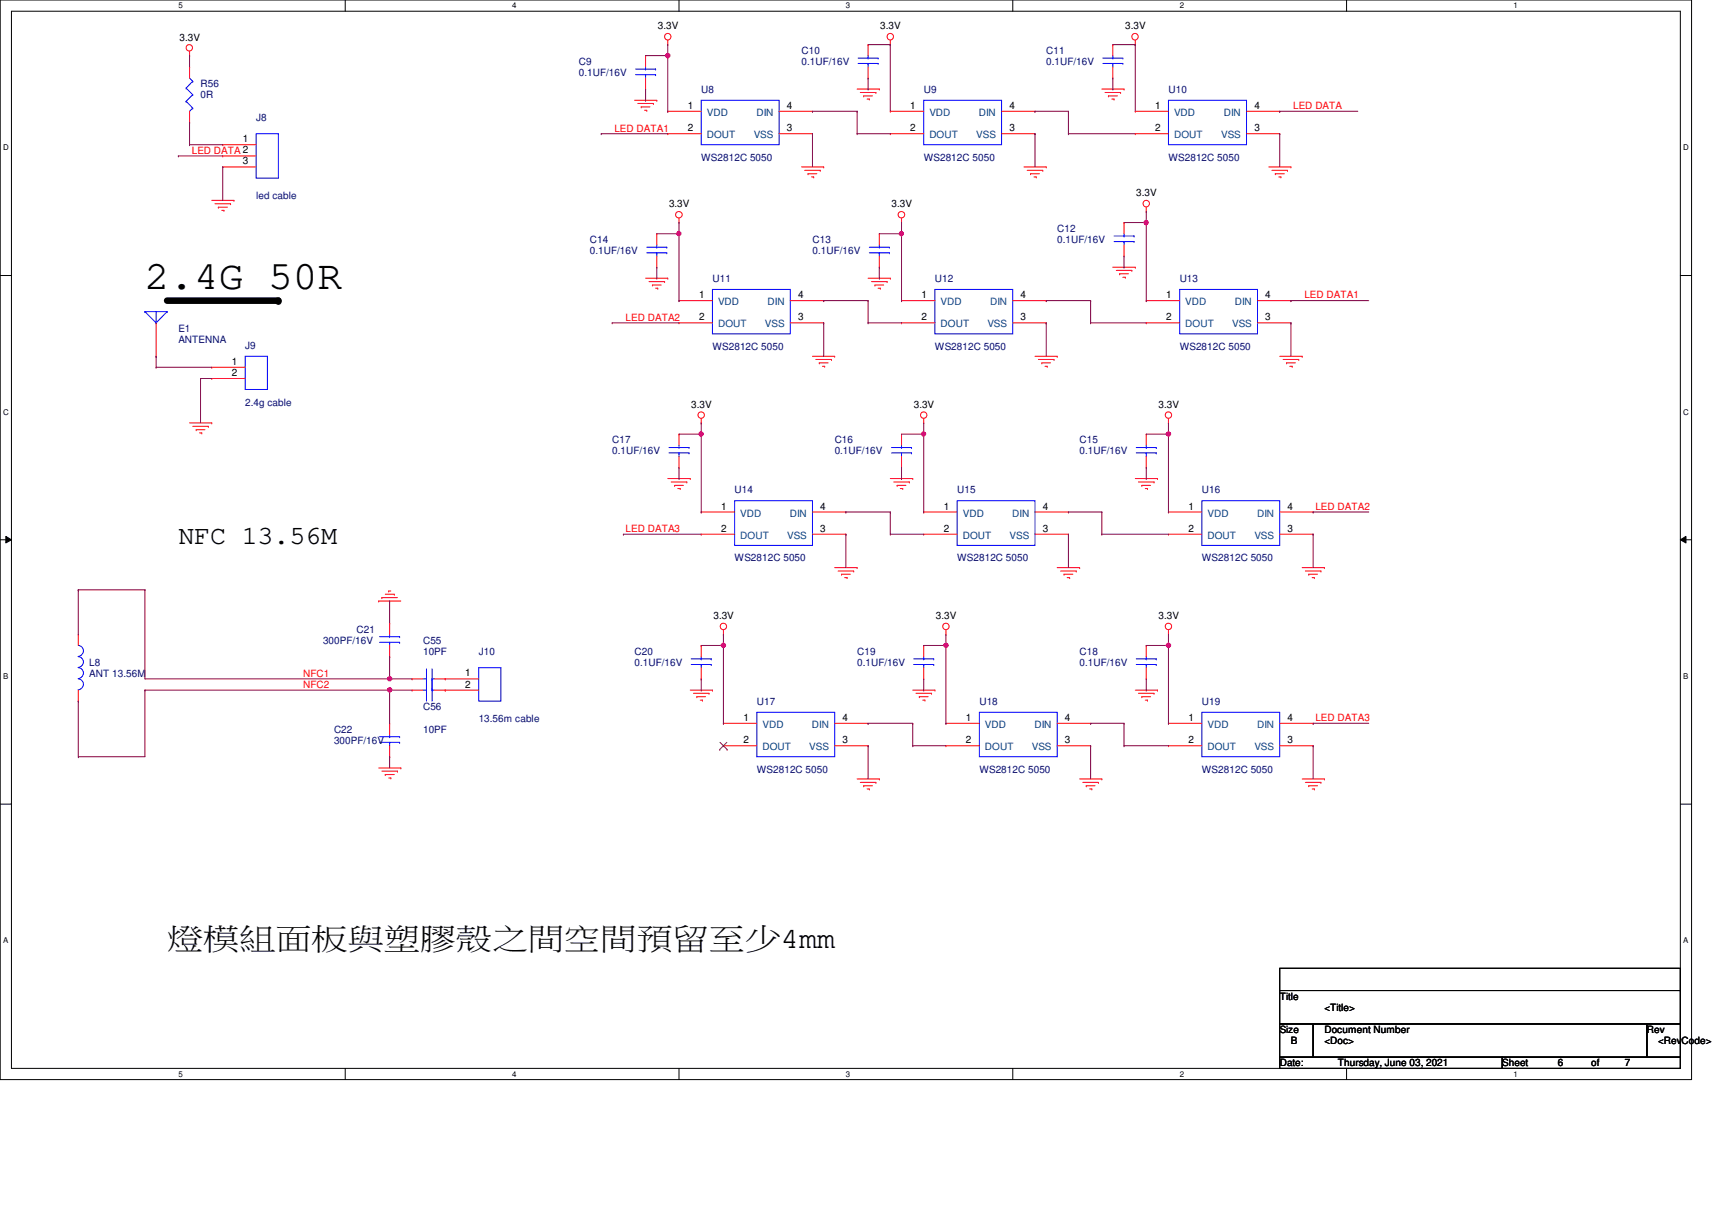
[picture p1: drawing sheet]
<svg xmlns="http://www.w3.org/2000/svg" width="297mm" height="210mm" viewBox="0 0 297 210" stroke-linecap="round" stroke-linejoin="round" font-family="sans-serif">
<path d="M0 0h293.5v187.3h-293.5zM2 1.9h289.5v183.4h-289.5z" fill="none" stroke="#000" stroke-width=".17"/>
<g fill="#fff">
<path d="M30.9 .2h.8v1.5h-.8z"/>
<path d="M30.9 185.5h.8v1.6h-.8z"/>
</g>
<path d="M59.9 0v1.9M59.9 185.3v2" fill="none" stroke="#000" stroke-width=".17"/>
<g fill="#fff">
<path d="M88.9 .2h.7v1.5h-.7z"/>
<path d="M88.9 185.5h.7v1.6h-.7z"/>
</g>
<path d="M117.8 0v1.9M117.8 185.3v2" fill="none" stroke="#000" stroke-width=".17"/>
<g fill="#fff">
<path d="M146.8 .2h.7v1.5h-.7z"/>
<path d="M146.8 185.5h.7v1.6h-.7z"/>
</g>
<path d="M175.7 0v1.9M175.7 185.3v2" fill="none" stroke="#000" stroke-width=".17"/>
<g fill="#fff">
<path d="M204.7 .2h.7v1.5h-.7z"/>
<path d="M204.7 185.5h.7v1.6h-.7z"/>
</g>
<path d="M233.6 0v1.9M233.6 185.3v2" fill="none" stroke="#000" stroke-width=".17"/>
<g fill="#fff">
<path d="M262.6 .2h.8v1.5h-.8z"/>
<path d="M262.6 185.5h.8v1.6h-.8z"/>
<path d="M.5 24.8h1v1.6h-1z"/>
<path d="M292.1 24.8h.9v1.6h-.9z"/>
<path d="M.5 70.7h1v1.5h-1z"/>
<path d="M292.1 70.7h.9v1.5h-.9z"/>
</g>
<path d="M0 47.8h2M291.5 47.8h2" fill="none" stroke="#000" stroke-width=".17"/>
<g fill="#fff">
<path d="M.5 116.5h.9v1.6h-.9z"/>
<path d="M292.1 116.5h.8v1.6h-.8z"/>
</g>
<path d="M0 93.6h2M1 93l1 .6-1 .6zM291.5 93.6l1-.6v1.2zM291.5 93.6h2" fill="none" stroke="#000" stroke-width=".17"/>
<path d="M1 93l1 .6-1 .6zM291.5 93.6l1-.6v1.2z" fill="#000"/>
<g fill="#fff">
<path d="M.5 162.4h.9v1.5h-.9z"/>
<path d="M292.1 162.4h.8v1.5h-.8z"/>
</g>
<path d="M0 139.5h2M291.5 139.5h2M222 168h69.5v3.8h-69.5zM222 171.8h69.5v5.8h-69.5zM222 177.6h5.8v5.8h-5.8zM227.8 177.6h57.9v5.8h-57.9zM285.7 177.6h5.8v5.8h-5.8zM222 183.4h38.6v1.9h-38.6zM260.6 183.4h30.9v1.9h-30.9z" fill="none" stroke="#000" stroke-width=".17"/>
<path d="M29 52.2h19.3" fill="none" stroke="#000" stroke-width="1.1"/>
<circle cx="48.3" cy="52.2" r=".57" fill="#000"/>
<g fill="none" stroke="#f00" stroke-width=".17">
<path d="M32.9 9.7h.1M32.9 11.6h.1M32.9 8.9v.8M32.9 11.6v1.9M32.9 19.3v2M110.1 17.4h3.9M110.7 17.9h2.7M111.2 18.5h.1M111.2 18.5h1.6M111.8 19.1h.4M112 9.7h.1M112 15.5h.1"/>
<path d="M112 9.7v1.9M112 13.5v2M112.2 19.1h.1M113.4 17.9h.1M114 17.4h.1M115.9 7.7h.1M115.9 19.3h.1M115.9 7v.7M115.9 19.3h5.8M135.2 19.3h5.8M141 19.3h.1M148.7 15.5h3.9"/>
<path d="M149.3 16h2.7M149.9 16.6h.1M149.9 16.6h1.5M150.4 17.2h.4M150.6 7.7h.1M150.6 13.5h.1M150.6 7.7v2M150.6 11.6v1.9M150.8 17.2h.1M152 16h.1M152.6 15.5h.1M154.5 7.7h.1"/>
<path d="M154.5 19.3h.1M154.5 7v.7M154.5 19.3h5.8M173.8 19.3h5.8M179.6 19.3h.1M191.2 15.5h3.8M191.7 16h2.7M192.3 16.6h.1M192.3 16.6h1.6M192.9 17.2h.4M193.1 7.7h.1M193.1 13.5h.1"/>
<path d="M193.1 7.7v2M193.1 11.6v1.9M193.3 17.2h.1M194.4 16h.1M195 15.5h.1M197 7.7h.1M197 19.3h.1M197 7v.7M197 19.3h5.7M216.3 19.3h5.7M222 19.3h.1M32.9 21.3h.1"/>
<path d="M36.7 34.8h3.9M37.3 35.3h2.7M37.9 35.9h.1M37.9 35.9h1.6M38.5 36.5h.4M38.6 25.1h.1M38.6 27.1h.1M38.6 29h.1M38.6 29h5.8M38.6 25.1h5.8M38.6 27.1h5.8M38.9 36.5h.1"/>
<path d="M40 35.3h.1M40.6 34.8h.1M115.9 23.2h.1M115.9 23.2h5.8M117.8 38.6h.1M117.8 37.8v.8M135.2 23.2h5.8M139.1 29h3.8M139.6 29.5h2.7M140.2 30.1h.1M140.2 30.1h1.5M140.8 30.7h.4"/>
<path d="M141 23.2h.1M141.2 30.7h.1M142.3 29.5h.1M142.9 29h.1M154.5 23.2h.1M154.5 23.2h5.8M156.4 38.6h.1M156.4 37.8v.8M173.8 23.2h5.8M177.7 29h3.8M178.2 29.5h2.7M178.8 30.1h.1"/>
<path d="M178.8 30.1h1.5M179.4 30.7h.4M179.6 23.2h.1M179.8 30.7h.1M180.9 29.5h.1M181.5 29h.1M195 38.6h.1M195 38.6v2M197 23.2h.1M197 23.2h5.7M198.9 36.7h.1M198.9 35.9v.8"/>
<path d="M216.3 23.2h5.7M220.1 29h3.9M220.7 29.5h2.7M221.3 30.1h.1M221.3 30.1h1.5M221.9 30.7h.3M222 23.2h.1M222.2 30.7h.1M223.4 29.5h.1M224 29h.1M27.1 56v5.8M112 48.3h3.9"/>
<path d="M112.6 48.9h2.7M113.2 49.4h.1M113.2 49.4h1.5M113.7 50h.4M114 40.6h.1M114 46.4h.1M114 40.6v1.9M114 44.4v2M114.1 50h.1M115.3 48.9h.1M115.9 48.3h.1M117.8 52.2h.1"/>
<path d="M117.8 56h.1M117.8 52.2h5.8M117.8 56h5.8M137.1 52.2h5.8M137.1 56h5.8M142.9 56h.1M142.9 52.2h.1M150.6 48.3h3.9M151.2 48.9h2.7M151.8 49.4h.1M151.8 49.4h1.5M152.4 50h.3"/>
<path d="M152.6 40.6h.1M152.6 46.4h.1M152.6 40.6v1.9M152.6 44.4v2M152.7 50h.1M153.9 48.9h.1M154.5 48.3h.1M156.4 52.2h.1M156.4 56h.1M156.4 52.2h5.8M156.4 56h5.8M175.7 52.2h5.8"/>
<path d="M175.7 56h5.8M181.5 56h.1M181.5 52.2h.1M193.1 46.4h3.9M193.7 46.9h2.7M194.3 47.5h.1M194.3 47.5h1.5M194.8 48.1h.4M195 44.4h.1M195 42.5v1.9M195.2 48.1h.1M196.4 46.9h.1"/>
<path d="M197 46.4h.1M198.9 52.2h.1M198.9 56h.1M198.9 52.2h5.8M198.9 56h5.8M218.2 52.2h5.8M218.2 56h5.8M224 56h.1M224 52.2h.1M27.1 61.8h.1M32.9 73.4h3.8M33.4 74h2.7"/>
<path d="M34 74.5h.1M34 74.5h1.6M34.6 75.1h.4M35 75.1h.1M36.1 74h.1M36.7 73.4h.1M36.7 63.7h.1M36.7 65.7h.1M36.7 63.7h5.8M36.7 65.7h5.8M117.8 75.3h.1M117.8 75.3v1.9"/>
<path d="M117.8 79.2v1.9M121.7 73.4h.1M121.7 72.6v.8M141 61.8h3.8M141.6 62.4h2.7M142.2 62.9h.1M142.2 62.9h1.5M142.7 63.5h.4M143.1 63.5h.1M144.3 62.4h.1M144.8 61.8h.1M156.4 75.3h.1"/>
<path d="M156.4 75.3v1.9M156.4 79.2v1.9M160.3 73.4h.1M160.3 72.6v.8M179.6 61.8h3.8M180.2 62.4h2.7M180.8 62.9h.1M180.8 62.9h1.5M181.3 63.5h.4M181.7 63.5h.1M182.9 62.4h.1M183.4 61.8h.1"/>
<path d="M198.9 75.3h.1M198.9 75.3v1.9M198.9 79.2v1.9M202.7 73.4h.1M202.7 72.6v.8M222 61.8h3.9M222.6 62.4h2.7M223.2 62.9h.1M223.2 62.9h1.5M223.8 63.5h.4M224.2 63.5h.1M225.3 62.4h.1"/>
<path d="M225.9 61.8h.1M115.9 83h3.9M116.5 83.6h2.7M117 84.2h.1M117 84.2h1.6M117.6 84.8h.4M117.8 81.1h.1M118 84.8h.1M119.2 83.6h.1M119.8 83h.1M121.7 88.8h.1M121.7 92.7h.1"/>
<path d="M121.7 88.8h5.8M121.7 92.7h5.8M141 88.8h5.8M141 92.7h5.8M144.8 98.5h3.9M145.4 99.1h2.7M146 99.6h.1M146 99.6h1.5M146.8 92.7h.1M146.8 88.8h.1M148.1 99.1h.1M148.7 98.5h.1"/>
<path d="M154.5 83h3.9M155.1 83.6h2.7M155.7 84.2h.1M155.7 84.2h1.5M156.2 84.8h.4M156.4 81.1h.1M156.6 84.8h.1M157.8 83.6h.1M158.4 83h.1M160.3 88.8h.1M160.3 92.7h.1M160.3 88.8h5.8"/>
<path d="M160.3 92.7h5.8M179.6 88.8h5.8M179.6 92.7h5.8M183.4 98.5h3.9M184 99.1h2.7M184.6 99.6h.1M184.6 99.6h1.5M185.4 92.7h.1M185.4 88.8h.1M186.7 99.1h.1M187.3 98.5h.1M197 83h3.8"/>
<path d="M197.5 83.6h2.7M198.1 84.2h.1M198.1 84.2h1.5M198.7 84.8h.4M198.9 81.1h.1M199.1 84.8h.1M200.2 83.6h.1M200.8 83h.1M202.7 88.8h.1M202.7 92.7h.1M202.7 88.8h5.8M202.7 92.7h5.8"/>
<path d="M222 88.8h5.8M222 92.7h5.8M225.9 98.5h3.9M226.5 99.1h2.7M227.1 99.6h.1M227.1 99.6h1.5M227.8 92.7h.1M227.8 88.8h.1M229.2 99.1h.1M229.8 98.5h.1M13.6 110.1h.1M13.6 110.1v1.9"/>
<path d="M13.6 119.7v1.9M65.7 104.3h.1M65.7 104.3h3.9M66.2 103.7h.1M66.2 103.7h2.8M66.8 103.1h1.6M67.4 102.5h.1M67.4 102.5h.4M67.6 108.1h.1M67.6 113.9h.1M67.6 108.1v2M67.6 112v1.9"/>
<path d="M68.4 103.1h.1M71.5 117.8h.1M71.5 119.7h.1M71.5 119.7h1.9M71.5 117.8h1.9M75.3 119.7h7.8M75.3 117.8h7.8M77.3 117.8h.1M77.3 119.7h.1M119.8 119.7h3.8M121.7 112h.1M121.7 117.8h.1"/>
<path d="M121.7 112v1.9M121.7 115.8v2M123.6 119.7h.1M125.5 110.1h.1M125.5 109.3v.8M146.6 100.2h.4M147 100.2h.1M158.4 119.7h3.8M160.3 112h.1M160.3 117.8h.1M160.3 112v1.9M160.3 115.8v2"/>
<path d="M162.2 119.7h.1M164.1 110.1h.1M164.1 109.3v.8M185.2 100.2h.4M185.6 100.2h.1M197 119.7h3.8M198.9 112h.1M198.9 117.8h.1M198.9 112v1.9M198.9 115.8v2M200.8 119.7h.1M202.7 110.1h.1"/>
<path d="M202.7 109.3v.8M227.7 100.2h.3M228 100.2h.1M13.6 121.6h.1M65.7 133.2h3.9M66.2 133.8h2.8M66.8 134.4h.1M66.8 134.4h1.6M67.4 135h.4M67.6 125.5h.1M67.6 131.3h.1M67.6 125.5v1.9"/>
<path d="M67.6 129.4v1.9M67.8 135h.1M69 133.8h.1M69.6 133.2h.1M120.3 120.3h2.7M120.9 120.9h.1M120.9 120.9h1.5M121.5 121.5h.4M121.9 121.5h.1M123 120.3h.1M125.5 125.5h.1M125.5 129.4h.1"/>
<path d="M125.5 125.5h5.8M125.5 129.4h5.8M144.8 125.5h5.8M144.8 129.4h5.8M148.7 135.1h3.9M149.3 135.7h2.7M149.9 136.3h.1M149.9 136.3h1.5M150.4 136.9h.4M150.6 129.4h.1M150.6 125.5h.1M150.8 136.9h.1"/>
<path d="M152 135.7h.1M152.6 135.1h.1M158.9 120.3h2.7M159.5 120.9h.1M159.5 120.9h1.5M160.1 121.5h.4M160.5 121.5h.1M161.6 120.3h.1M164.1 125.5h.1M164.1 129.4h.1M164.1 125.5h5.8M164.1 129.4h5.8"/>
<path d="M183.4 125.5h5.8M183.4 129.4h5.8M187.3 135.1h3.9M187.9 135.7h2.7M188.5 136.3h.1M188.5 136.3h1.5M189.1 136.9h.3M189.2 129.4h.1M189.2 125.5h.1M189.4 136.9h.1M190.6 135.7h.1M191.2 135.1h.1"/>
<path d="M197.5 120.3h2.7M198.1 120.9h.1M198.1 120.9h1.5M198.7 121.5h.4M199.1 121.5h.1M200.2 120.3h.1M202.7 125.5h.1M202.7 129.4h.1M202.7 125.5h5.8M202.7 129.4h5.8M222 125.5h5.8M222 129.4h5.8"/>
<path d="M225.9 135.1h3.9M226.5 135.7h2.7M227.1 136.3h.1M227.1 136.3h1.5M227.7 136.9h.3M227.8 129.4h.1M227.8 125.5h.1M228 136.9h.1M229.2 135.7h.1M229.8 135.1h.1"/>
<circle cx="32.8" cy="8.3" r=".56"/>
<circle cx="115.8" cy="6.4" r=".56"/>
<circle cx="154.5" cy="6.4" r=".56"/>
<circle cx="196.9" cy="6.4" r=".56"/>
<circle cx="117.8" cy="37.3" r=".56"/>
<circle cx="156.4" cy="37.3" r=".56"/>
<circle cx="198.9" cy="35.3" r=".56"/>
<circle cx="121.7" cy="72" r=".56"/>
<circle cx="160.3" cy="72" r=".56"/>
<circle cx="202.7" cy="72" r=".56"/>
<circle cx="125.5" cy="108.7" r=".56"/>
<circle cx="164.1" cy="108.7" r=".56"/>
<circle cx="202.7" cy="108.7" r=".56"/>
</g>
<g fill="none" stroke="#00f" stroke-width=".17">
<path d="M32.3 15.3h.1M32.3 17.6h.1M32.3 15.3l1.1 1.1M32.3 17.6l1.1 1.2M32.9 19.3h.1M32.9 13.5l.5 .6M33.4 14.1h.1M33.4 16.4h.1M33.4 18.8h.1M33.4 14.1l-1.1 1.2M33.4 16.4l-1.1 1.2M33.4 18.8l-.5 .5"/>
<path d="M110.3 13h3.4M110.3 12h3.4M112 12h.1M112 13h.1M112 11.6v.4M112 13v.5M113.7 13h.1M113.7 12h.1M121.7 17.4h13.5v7.7h-13.5zM148.9 11h3.5M148.9 10.1h3.5M150.6 10.1h.1"/>
<path d="M150.6 11h.1M150.6 9.7v.4M150.6 11v.6M152.4 11h.1M152.4 10.1h.1M160.3 17.4h13.5v7.7h-13.5zM191.3 11h3.5M191.3 10.1h3.5M193.1 10.1h.1M193.1 11h.1M193.1 9.7v.4M193.1 11v.6"/>
<path d="M194.8 11h.1M194.8 10.1h.1M202.7 17.4h13.6v7.7h-13.6zM44.4 23.2h3.9v7.7h-3.9zM25.1 54.1h.1M25.1 54.1h3.9M25.1 54.1l2 1.9M27.1 56h.1M27.1 54.1v1.9M29 54.1h.1M29 54.1l-1.9 1.9M112.2 43.9h3.5"/>
<path d="M112.2 42.9h3.5M114 42.9h.1M114 43.9h.1M114 42.5v.4M114 43.9v.5M115.7 43.9h.1M115.7 42.9h.1M123.6 50.2h13.5v7.7h-13.5zM150.8 43.9h3.5M150.8 42.9h3.5M152.6 42.9h.1M152.6 43.9h.1"/>
<path d="M152.6 42.5v.4M152.6 43.9v.5M154.3 43.9h.1M154.3 42.9h.1M162.2 50.2h13.5v7.7h-13.5zM193.3 41.9h3.5M193.3 40.9h3.5M195 40.9h.1M195 41.9h.1M195 40.6v.3M195 41.9v.6M196.8 41.9h.1"/>
<path d="M196.8 40.9h.1M204.7 50.2h13.5v7.7h-13.5zM42.5 61.8h3.9v5.8h-3.9zM116.1 78.6h3.4M116.1 77.6h3.4M117.8 77.6h.1M117.8 78.6h.1M117.8 77.2v.4M117.8 78.6v.6M119.5 78.6h.1M119.5 77.6h.1M154.7 78.6h3.5"/>
<path d="M154.7 77.6h3.5M156.4 77.6h.1M156.4 78.6h.1M156.4 77.2v.4M156.4 78.6v.6M158.2 78.6h.1M158.2 77.6h.1M197.1 78.6h3.5M197.1 77.6h3.5M198.9 77.6h.1M198.9 78.6h.1M198.9 77.2v.4"/>
<path d="M198.9 78.6v.6M200.6 78.6h.1M200.6 77.6h.1M127.5 86.9h13.5v7.7h-13.5zM166.1 86.9h13.5v7.7h-13.5zM208.5 86.9h13.5v7.7h-13.5zM13.6 112a.95 .95 0 0 1 .9 .9 .95 .95 0 0 1-1 1M13.6 113.9a.93 .93 0 0 1 .9 1 .93 .93 0 0 1-1 .9M13.6 115.8a.95 .95 0 0 1 .9 1 .95 .95 0 0 1-1 .9M13.6 117.8a.95 .95 0 0 1 .9 .9 .95 .95 0 0 1-1 1M65.9 111.4h3.4M65.9 110.4h3.4"/>
<path d="M67.6 110.4h.1M67.6 111.4h.1M67.6 110.1v.3M67.6 111.4v.6M69.3 111.4h.1M69.3 110.4h.1M73.4 117.8h.6M73.4 119.7h.6M74 119.5h.1M74 117.8h.1M74 119.7h.1M74 116v5.5"/>
<path d="M75 117.8h.1M75 119.5h.1M75 119.7h.1M75 117.8h.3M75 116v5.5M75 119.7h.3M83.1 115.8h3.8v5.8h-3.8zM119.9 115.3h3.5M119.9 114.3h3.5M121.7 114.3h.1M121.7 115.3h.1M121.7 113.9v.4"/>
<path d="M121.7 115.3v.5M123.4 115.3h.1M123.4 114.3h.1M158.5 115.3h3.5M158.5 114.3h3.5M160.3 114.3h.1M160.3 115.3h.1M160.3 113.9v.4M160.3 115.3v.5M162 115.3h.1M162 114.3h.1M197.1 115.3h3.5"/>
<path d="M197.1 114.3h3.5M198.9 114.3h.1M198.9 115.3h.1M198.9 113.9v.4M198.9 115.3v.5M200.6 115.3h.1M200.6 114.3h.1M65.9 128.8h3.4M65.9 127.8h3.4M67.6 127.8h.1M67.6 128.8h.1M67.6 127.4v.4"/>
<path d="M67.6 128.8v.6M69.3 128.8h.1M69.3 127.8h.1M74 121.5h.1M75 121.5h.1M131.3 123.6h13.5v7.7h-13.5zM169.9 123.6h13.5v7.7h-13.5zM208.5 123.6h13.5v7.7h-13.5z"/>
</g>
<path d="M124.9 130h.1M124.9 128.8l1.2 1.2M126.1 128.8l-1.2 1.2M126.1 130h.1" fill="none" stroke="#7f4000" stroke-width=".17"/>
<g fill="none" stroke="#7f0040" stroke-width=".17">
<path d="M115.9 9.7h.1M115.9 7.7v2M154.5 7.7h.1M154.5 7.7v11.6M197 7.7h.1M197 7.7v11.6M30.9 27.1h.1M30.9 27.1h7.7M32.9 21.3h.1M32.9 25.1h.1M32.9 21.3v3.8M32.9 25.1h5.7"/>
<path d="M117.8 38.6v2M141 23.2h.1M141 23.2v5.8M156.4 38.6v2M179.6 23.2h.1M179.6 23.2v5.8M198.9 38.6h.1M198.9 36.7v1.9M222 23.2h.1M222 23.2v5.8M117.8 40.6h.1M142.9 56h.1"/>
<path d="M142.9 56v5.8M156.4 40.6h.1M181.5 56h.1M181.5 56v5.8M224 56h.1M224 56v5.8M121.7 75.3h.1M121.7 73.4v1.9M160.3 75.3h.1M160.3 73.4v1.9M202.7 75.3h.1M202.7 73.4v1.9"/>
</g>
<circle cx="202.7" cy="75.3" r=".37" fill="#f0f"/>
<circle cx="202.7" cy="75.3" r=".37" fill="none" stroke="#f0f" stroke-width=".17"/>
<g fill="none" stroke="#7f0040" stroke-width=".17">
<path d="M32.9 9.7h.1M32.9 9.7v1.9M141 19.3h.1M141 19.3h7.7M148.7 19.3h.1M148.7 19.3v3.9M179.6 19.3h.1M179.6 19.3h5.8M185.4 19.3h.1M185.4 19.3v3.9M222 19.3h.1M222 19.3h13.6"/>
<path d="M38.6 29h.1M38.6 29v5.8M104.3 23.2h.1M104.3 23.2h11.6M148.7 23.2h.1M148.7 23.2h5.8M185.4 23.2h.1M185.4 23.2h11.6M106.2 56h.1M106.2 56h11.6M142.9 52.2h.1M142.9 52.2h7.7"/>
<path d="M150.6 56h.1M150.6 52.2h.1M150.6 52.2v3.8M150.6 56h5.8M181.5 52.2h.1M181.5 52.2h7.7M189.2 56h.1M189.2 52.2h.1M189.2 52.2v3.8M189.2 56h9.7M224 52.2h.1M224 52.2h13.5"/>
<path d="M27.1 61.8h.1M27.1 63.7h.1M27.1 61.8v1.9M27.1 63.7h9.6M34.8 65.7h.1M34.8 65.7v7.7M34.8 65.7h1.9M108.2 92.7h.1M108.2 92.7h13.5M146.8 92.7h.1M146.8 88.8h.1M146.8 92.7v5.8"/>
<path d="M146.8 88.8h7.7M154.5 92.7h.1M154.5 88.8h.1M154.5 92.7h5.8M154.5 88.8v3.9M185.4 92.7h.1M185.4 88.8h.1M185.4 92.7v5.8M185.4 88.8h5.8M191.2 88.8h.1M191.2 92.7h.1M191.2 88.8v3.9"/>
<path d="M191.2 92.7h11.5M227.8 92.7h.1M227.8 88.8h.1M227.8 92.7v5.8M227.8 88.8h9.7M13.6 102.3h.1M13.6 102.3h11.5M13.6 102.3v7.8M25.1 102.3h.1M25.1 119.7h.1M25.1 102.3v15.5h42.5M25.1 119.7v11.6h-11.5"/>
<path d="M67.6 117.8h.1M125.5 112h.1M125.5 110.1v1.9M164.1 112h.1M164.1 110.1v1.9M202.7 112h.1M202.7 110.1v1.9M13.6 121.6h.1M13.6 131.3h.1M13.6 121.6v9.7M150.6 129.4h.1M150.6 125.5h.1"/>
<path d="M150.6 129.4v5.7M150.6 125.5h7.8M158.4 129.4h.1M158.4 125.5h.1M158.4 129.4h5.7M158.4 125.5v3.9M189.2 129.4h.1M189.2 125.5h.1M189.2 129.4v5.7M189.2 125.5h5.8M195 125.5h.1M195 129.4h.1"/>
<path d="M195 125.5v3.9M195 129.4h7.7M227.8 129.4h.1M227.8 125.5h.1M227.8 129.4v5.7M227.8 125.5h9.7"/>
</g>
<circle cx="67.6" cy="117.7" r=".37" fill="#f0f"/>
<circle cx="67.6" cy="117.7" r=".37" fill="none" stroke="#f0f" stroke-width=".17"/>
<path d="M25.1 119.7h42.5M67.6 119.7h.1" fill="none" stroke="#7f0040" stroke-width=".17"/>
<circle cx="67.6" cy="119.7" r=".38" fill="#f0f"/>
<circle cx="67.6" cy="119.7" r=".38" fill="none" stroke="#f0f" stroke-width=".17"/>
<path d="M112 17.4h.1M112 15.5v1.9M112 9.7h3.9M115.9 9.7h.1" fill="none" stroke="#7f0040" stroke-width=".17"/>
<circle cx="115.9" cy="9.6" r=".38" fill="#f0f"/>
<circle cx="115.9" cy="9.6" r=".38" fill="none" stroke="#f0f" stroke-width=".17"/>
<g fill="none" stroke="#7f0040" stroke-width=".17">
<path d="M115.9 19.3h.1M115.9 9.7v9.6M150.6 15.5h.1M150.6 7.7h3.9M150.6 13.5v2M154.5 7.7h.1M193.1 15.5h.1M193.1 7.7h3.9M193.1 13.5v2M197 7.7h.1M195 38.6h3.9M198.9 38.6h.1"/>
<path d="M198.9 38.6v13.6M195 46.4h.1M195 44.4v2M198.9 52.2h.1"/>
</g>
<circle cx="198.8" cy="38.6" r=".38" fill="#f0f"/>
<circle cx="198.8" cy="38.6" r=".38" fill="none" stroke="#f0f" stroke-width=".17"/>
<path d="M152.6 48.3h.1M152.6 40.6h3.8M152.6 46.4v1.9M156.4 40.6h.1M156.4 52.2h.1M156.4 40.6v11.6" fill="none" stroke="#7f0040" stroke-width=".17"/>
<circle cx="156.4" cy="40.5" r=".37" fill="#f0f"/>
<circle cx="156.4" cy="40.5" r=".37" fill="none" stroke="#f0f" stroke-width=".17"/>
<path d="M114 48.3h.1M114 40.6h3.8M114 46.4v1.9M117.8 40.6h.1M117.8 52.2h.1M117.8 40.6v11.6" fill="none" stroke="#7f0040" stroke-width=".17"/>
<circle cx="117.8" cy="40.5" r=".37" fill="#f0f"/>
<circle cx="117.8" cy="40.5" r=".37" fill="none" stroke="#f0f" stroke-width=".17"/>
<path d="M156.4 75.3h3.9M160.3 75.3h.1M160.3 75.3v13.5M198.9 75.3h3.8M202.7 75.3h.1M202.7 75.3v13.5M156.4 83h.1M156.4 81.1v1.9M160.3 88.8h.1M198.9 83h.1M198.9 81.1v1.9M202.7 88.8h.1" fill="none" stroke="#7f0040" stroke-width=".17"/>
<circle cx="160.2" cy="75.3" r=".37" fill="#f0f"/>
<circle cx="160.2" cy="75.3" r=".37" fill="none" stroke="#f0f" stroke-width=".17"/>
<path d="M117.8 75.3h3.9M121.7 75.3h.1M121.7 75.3v13.5M117.8 83h.1M117.8 81.1v1.9M121.7 88.8h.1" fill="none" stroke="#7f0040" stroke-width=".17"/>
<circle cx="121.6" cy="75.3" r=".37" fill="#f0f"/>
<circle cx="121.6" cy="75.3" r=".37" fill="none" stroke="#f0f" stroke-width=".17"/>
<path d="M198.9 119.7h.1M198.9 112h3.8M198.9 117.8v1.9M202.7 112h.1M202.7 112v13.5M202.7 125.5h.1" fill="none" stroke="#7f0040" stroke-width=".17"/>
<circle cx="202.7" cy="111.9" r=".37" fill="#f0f"/>
<circle cx="202.7" cy="111.9" r=".37" fill="none" stroke="#f0f" stroke-width=".17"/>
<path d="M160.3 119.7h.1M160.3 112h3.8M160.3 117.8v1.9M164.1 112h.1M164.1 112v13.5M164.1 125.5h.1" fill="none" stroke="#7f0040" stroke-width=".17"/>
<circle cx="164.1" cy="111.9" r=".37" fill="#f0f"/>
<circle cx="164.1" cy="111.9" r=".37" fill="none" stroke="#f0f" stroke-width=".17"/>
<path d="M121.7 119.7h.1M121.7 112h3.8M121.7 117.8v1.9M125.5 112h.1M125.5 112v13.5M125.5 125.5h.1" fill="none" stroke="#7f0040" stroke-width=".17"/>
<circle cx="125.5" cy="111.9" r=".37" fill="#f0f"/>
<circle cx="125.5" cy="111.9" r=".37" fill="none" stroke="#f0f" stroke-width=".17"/>
<path d="M67.6 104.3h.1M67.6 113.9h.1M67.6 117.8h.1M67.6 119.7h.1M67.6 104.3v3.8M67.6 113.9v3.9M67.6 119.7v5.8M67.6 117.8h3.9M67.6 119.7h3.9M67.6 131.3h.1M67.6 131.3v1.9" fill="none" stroke="#7f0040" stroke-width=".17"/>
<circle cx="202.7" cy="75.3" r=".37" fill="#f0f"/>
<circle cx="202.7" cy="75.3" r=".37" fill="none" stroke="#f0f" stroke-width=".17"/>
<circle cx="67.6" cy="117.7" r=".37" fill="#f0f"/>
<circle cx="67.6" cy="117.7" r=".37" fill="none" stroke="#f0f" stroke-width=".17"/>
<circle cx="67.6" cy="119.7" r=".38" fill="#f0f"/>
<circle cx="67.6" cy="119.7" r=".38" fill="none" stroke="#f0f" stroke-width=".17"/>
<circle cx="115.9" cy="9.6" r=".38" fill="#f0f"/>
<circle cx="115.9" cy="9.6" r=".38" fill="none" stroke="#f0f" stroke-width=".17"/>
<circle cx="198.8" cy="38.6" r=".38" fill="#f0f"/>
<circle cx="198.8" cy="38.6" r=".38" fill="none" stroke="#f0f" stroke-width=".17"/>
<circle cx="156.4" cy="40.5" r=".37" fill="#f0f"/>
<circle cx="156.4" cy="40.5" r=".37" fill="none" stroke="#f0f" stroke-width=".17"/>
<circle cx="117.8" cy="40.5" r=".37" fill="#f0f"/>
<circle cx="117.8" cy="40.5" r=".37" fill="none" stroke="#f0f" stroke-width=".17"/>
<circle cx="160.2" cy="75.3" r=".37" fill="#f0f"/>
<circle cx="160.2" cy="75.3" r=".37" fill="none" stroke="#f0f" stroke-width=".17"/>
<circle cx="121.6" cy="75.3" r=".37" fill="#f0f"/>
<circle cx="121.6" cy="75.3" r=".37" fill="none" stroke="#f0f" stroke-width=".17"/>
<circle cx="202.7" cy="111.9" r=".37" fill="#f0f"/>
<circle cx="202.7" cy="111.9" r=".37" fill="none" stroke="#f0f" stroke-width=".17"/>
<circle cx="164.1" cy="111.9" r=".37" fill="#f0f"/>
<circle cx="164.1" cy="111.9" r=".37" fill="none" stroke="#f0f" stroke-width=".17"/>
<circle cx="125.5" cy="111.9" r=".37" fill="#f0f"/>
<circle cx="125.5" cy="111.9" r=".37" fill="none" stroke="#f0f" stroke-width=".17"/>
<text font-size="7.1" x="25.1" y="50.1">2.4G 50R</text>
<text font-size="5.2" x="29" y="164.4">燈燈燈燈燈燈燈燈燈燈燈燈燈燈燈燈燈4mm</text>
<text font-size="4.6" x="30.9" y="94.4">NFC 13.56M</text>
<g font-size="1.7">
<text x="114.1" y="5.1">3.3V</text>
<text x="152.7" y="5.1">3.3V</text>
<text x="195.2" y="5.1">3.3V</text>
<text x="31.2" y="7">3.3V</text>
<text x="119.3" y="18.9">1</text>
<text x="119.3" y="22.8">2</text>
<text x="136.5" y="22.8">3</text>
<text x="136.5" y="18.9">4</text>
<text x="157.9" y="18.9">1</text>
<text x="157.9" y="22.8">2</text>
<text x="175.1" y="22.8">3</text>
<text x="175.1" y="18.9">4</text>
<text x="200.4" y="18.9">1</text>
<text x="200.4" y="22.8">2</text>
<text x="217.6" y="22.8">3</text>
<text x="217.6" y="18.9">4</text>
<text x="42.1" y="24.7">1</text>
<text x="42.1" y="28.5">3</text>
<text x="116.1" y="36">3.3V</text>
<text x="154.7" y="36">3.3V</text>
<text x="197.1" y="34">3.3V</text>
<text x="121.3" y="51.7">1</text>
<text x="138.5" y="51.7">4</text>
<text x="159.9" y="51.7">1</text>
<text x="177.1" y="51.7">4</text>
<text x="202.4" y="51.7">1</text>
<text x="219.5" y="51.7">4</text>
<text x="121.3" y="55.6">2</text>
<text x="138.5" y="55.6">3</text>
<text x="159.9" y="55.6">2</text>
<text x="177.1" y="55.6">3</text>
<text x="202.4" y="55.6">2</text>
<text x="219.5" y="55.6">3</text>
<text x="40.2" y="63.3">1</text>
<text x="40.2" y="65.2">2</text>
<text x="119.9" y="70.7">3.3V</text>
<text x="158.5" y="70.7">3.3V</text>
<text x="201" y="70.7">3.3V</text>
<text x="125.1" y="88.4">1</text>
<text x="142.3" y="88.4">4</text>
<text x="163.7" y="88.4">1</text>
<text x="180.9" y="88.4">4</text>
<text x="206.2" y="88.4">1</text>
<text x="223.4" y="88.4">4</text>
<text x="125.1" y="92.2">2</text>
<text x="142.3" y="92.2">3</text>
<text x="163.7" y="92.2">2</text>
<text x="180.9" y="92.2">3</text>
<text x="206.2" y="92.2">2</text>
<text x="223.4" y="92.2">3</text>
<text x="123.8" y="107.4">3.3V</text>
<text x="162.4" y="107.4">3.3V</text>
<text x="201" y="107.4">3.3V</text>
<text x="80.7" y="117.3">1</text>
<text x="80.7" y="119.3">2</text>
<text x="129" y="125.1">1</text>
<text x="146.2" y="125.1">4</text>
<text x="167.6" y="125.1">1</text>
<text x="184.8" y="125.1">4</text>
<text x="206.2" y="125.1">1</text>
<text x="223.4" y="125.1">4</text>
<text x="129" y="128.9">2</text>
<text x="146.2" y="128.9">3</text>
<text x="167.6" y="128.9">2</text>
<text x="184.8" y="128.9">3</text>
<text x="206.2" y="128.9">2</text>
<text x="223.4" y="128.9">3</text>
<text x="222" y="173.4">Title</text>
<text x="222" y="179.2">Size</text>
<text x="229.8" y="179.2">Document Number</text>
<text x="229.8" y="175.3">&lt;Title&gt;</text>
<text x="285.7" y="179.2">Rev</text>
<text x="222" y="185">Date:</text>
<text x="224" y="181.1">B</text>
<text x="229.8" y="181.1">&lt;Doc&gt;</text>
<text x="232.1" y="185">Thursday, June 03, 2021</text>
<text x="260.6" y="185">Sheet</text>
<text x="270.3" y="185">6</text>
<text x="276.1" y="185">of</text>
<text x="281.9" y="185">7</text>
<text x="287.7" y="181.1">&lt;RevCode&gt;</text>
</g>
<g font-size="1.7" fill="#00007f">
<text x="100.5" y="11.3">C9</text>
<text x="139.1" y="9.4">C10</text>
<text x="139.1" y="11.3">0.1UF/16V</text>
<text x="181.5" y="9.4">C11</text>
<text x="181.5" y="11.3">0.1UF/16V</text>
<text x="34.8" y="15.2">R56</text>
<text x="34.8" y="17.1">0R</text>
<text x="100.5" y="13.2">0.1UF/16V</text>
<text x="121.7" y="16.1">U8</text>
<text x="160.3" y="16.1">U9</text>
<text x="202.7" y="16.1">U10</text>
<text x="44.4" y="20.9">J8</text>
<text x="121.7" y="27.9">WS2812C 5050</text>
<text x="160.3" y="27.9">WS2812C 5050</text>
<text x="202.7" y="27.9">WS2812C 5050</text>
<text x="44.4" y="34.5">led cable</text>
<text x="183.4" y="40.2">C12</text>
<text x="102.4" y="42.2">C14</text>
<text x="102.4" y="44.1">0.1UF/16V</text>
<text x="141" y="42.2">C13</text>
<text x="141" y="44.1">0.1UF/16V</text>
<text x="183.4" y="42.2">0.1UF/16V</text>
<text x="123.6" y="48.9">U11</text>
<text x="162.2" y="48.9">U12</text>
<text x="204.7" y="48.9">U13</text>
<text x="30.9" y="57.6">E1</text>
<text x="30.9" y="59.5">ANTENNA</text>
<text x="42.5" y="60.5">J9</text>
<text x="123.6" y="60.7">WS2812C 5050</text>
<text x="162.2" y="60.7">WS2812C 5050</text>
<text x="204.7" y="60.7">WS2812C 5050</text>
<text x="42.5" y="70.4">2.4g cable</text>
<text x="106.2" y="76.9">C17</text>
<text x="144.8" y="76.9">C16</text>
<text x="187.3" y="76.9">C15</text>
<text x="106.2" y="78.8">0.1UF/16V</text>
<text x="144.8" y="78.8">0.1UF/16V</text>
<text x="187.3" y="78.8">0.1UF/16V</text>
<text x="127.5" y="85.6">U14</text>
<text x="166.1" y="85.6">U15</text>
<text x="208.5" y="85.6">U16</text>
<text x="127.5" y="97.4">WS2812C 5050</text>
<text x="166.1" y="97.4">WS2812C 5050</text>
<text x="208.5" y="97.4">WS2812C 5050</text>
<text x="56" y="111.7">300PF/16V</text>
<text x="61.8" y="109.7">C21</text>
<text x="73.4" y="111.7">C55</text>
<text x="73.4" y="113.6">10PF</text>
<text x="83.1" y="113.6">J10</text>
<text x="110.1" y="113.6">C20</text>
<text x="148.7" y="113.6">C19</text>
<text x="187.3" y="113.6">C18</text>
<text x="15.5" y="115.5">L8</text>
<text x="15.5" y="117.4">ANT 13.56M</text>
<text x="110.1" y="115.5">0.1UF/16V</text>
<text x="148.7" y="115.5">0.1UF/16V</text>
<text x="187.3" y="115.5">0.1UF/16V</text>
<text x="73.4" y="123.2">C56</text>
<text x="83.1" y="125.2">13.56m cable</text>
<text x="131.3" y="122.3">U17</text>
<text x="169.9" y="122.3">U18</text>
<text x="208.5" y="122.3">U19</text>
<text x="58" y="127.1">C22</text>
<text x="58" y="129">300PF/16V</text>
<text x="73.4" y="127.1">10PF</text>
<text x="131.3" y="134.1">WS2812C 5050</text>
<text x="169.9" y="134.1">WS2812C 5050</text>
<text x="208.5" y="134.1">WS2812C 5050</text>
</g>
<g font-size="1.7" fill="#f00">
<text x="106.6" y="22.8">LED DATA1</text>
<text x="224.4" y="18.9">LED DATA</text>
<text x="33.3" y="26.7">LED DATA 2</text>
<text x="226.3" y="51.8">LED DATA1</text>
<text x="108.5" y="55.6">LED DATA2</text>
<text x="228.2" y="88.4">LED DATA2</text>
<text x="108.5" y="92.3">LED DATA3</text>
<text x="52.6" y="117.4">NFC1</text>
<text x="52.6" y="119.3">NFC2</text>
<text x="228.2" y="125.1">LED DATA3</text>
</g>
<g font-size="1.7" fill="#00407f">
<text x="122.6" y="20.1">VDD</text>
<text x="131.2" y="20.1">DIN</text>
<text x="161.2" y="20.1">VDD</text>
<text x="169.8" y="20.1">DIN</text>
<text x="203.7" y="20.1">VDD</text>
<text x="212.3" y="20.1">DIN</text>
<text x="122.6" y="24">DOUT</text>
<text x="130.8" y="24">VSS</text>
<text x="161.2" y="24">DOUT</text>
<text x="169.4" y="24">VSS</text>
<text x="203.7" y="24">DOUT</text>
<text x="211.9" y="24">VSS</text>
<text x="124.6" y="53">VDD</text>
<text x="133.2" y="53">DIN</text>
<text x="163.2" y="53">VDD</text>
<text x="171.8" y="53">DIN</text>
<text x="205.7" y="53">VDD</text>
<text x="214.2" y="53">DIN</text>
<text x="124.6" y="56.8">DOUT</text>
<text x="132.7" y="56.8">VSS</text>
<text x="163.2" y="56.8">DOUT</text>
<text x="171.3" y="56.8">VSS</text>
<text x="205.7" y="56.8">DOUT</text>
<text x="213.8" y="56.8">VSS</text>
<text x="128.4" y="89.6">VDD</text>
<text x="137" y="89.6">DIN</text>
<text x="167" y="89.6">VDD</text>
<text x="175.6" y="89.6">DIN</text>
<text x="209.5" y="89.6">VDD</text>
<text x="218.1" y="89.6">DIN</text>
<text x="128.4" y="93.5">DOUT</text>
<text x="136.6" y="93.5">VSS</text>
<text x="167" y="93.5">DOUT</text>
<text x="175.2" y="93.5">VSS</text>
<text x="209.5" y="93.5">DOUT</text>
<text x="217.6" y="93.5">VSS</text>
<text x="132.3" y="126.3">VDD</text>
<text x="132.3" y="130.2">DOUT</text>
<text x="140.4" y="130.2">VSS</text>
<text x="140.9" y="126.3">DIN</text>
<text x="170.9" y="126.3">VDD</text>
<text x="170.9" y="130.2">DOUT</text>
<text x="179" y="130.2">VSS</text>
<text x="179.5" y="126.3">DIN</text>
<text x="209.5" y="126.3">VDD</text>
<text x="209.5" y="130.2">DOUT</text>
<text x="217.6" y="130.2">VSS</text>
<text x="218.1" y="126.3">DIN</text>
</g>
<g font-size="1.4">
<text x="30.9" y="1.4">5</text>
<text x="88.9" y="1.4">4</text>
<text x="146.8" y="1.4">3</text>
<text x="204.7" y="1.4">2</text>
<text x="262.6" y="1.4">1</text>
<text x=".5" y="26.1">D</text>
<text x="292.1" y="26.1">D</text>
<text x=".5" y="71.9">C</text>
<text x="292.1" y="71.9">C</text>
<text x=".5" y="117.8">B</text>
<text x="292.1" y="117.8">B</text>
<text x=".5" y="163.6">A</text>
<text x="292.1" y="163.6">A</text>
<text x="30.9" y="186.8">5</text>
<text x="88.9" y="186.8">4</text>
<text x="146.8" y="186.8">3</text>
<text x="204.7" y="186.8">2</text>
<text x="262.6" y="186.8">1</text>
</g>
</svg>
